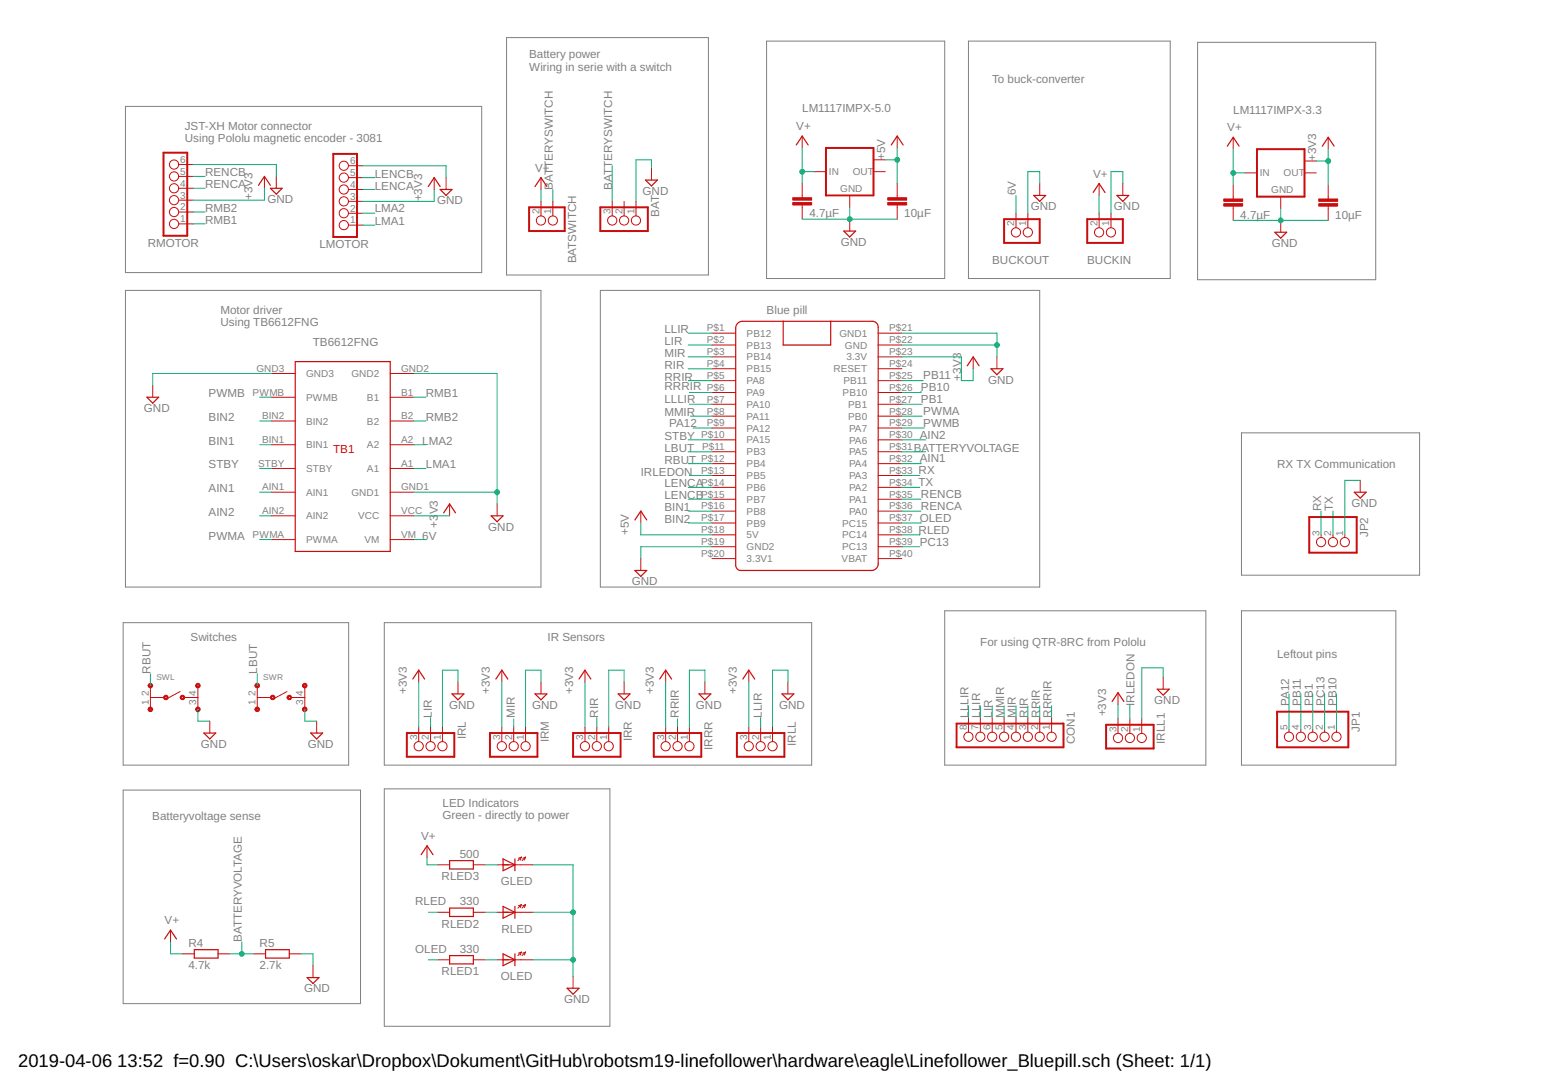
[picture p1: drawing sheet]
<svg xmlns="http://www.w3.org/2000/svg" width="297mm" height="210mm" viewBox="0 0 297 210" stroke-linecap="round" stroke-linejoin="round" font-family="sans-serif">
<g fill="none" stroke="#808080" stroke-width=".19">
<path d="M97.5 7.2h38.9v45.8h-38.9zM147.6 7.9h34.3v45.7h-34.3zM186.4 7.9h38.9v45.7h-38.9zM230.5 8.1h34.3v45.8h-34.3zM24.2 20.5h68.5v32h-68.5zM24.2 55.9h79.9v57.2h-79.9zM115.6 55.9h84.6v57.2h-84.6zM239 83.4h34.3v27.4h-34.3zM23.7 119.9h43.4v27.4h-43.4zM74 119.9h82.3v27.4h-82.3zM181.9 117.6h50.2v29.7h-50.2zM239 117.6h29.7v29.7h-29.7z"/>
<path d="M23.7 152.1h45.7v41.2h-45.7zM74 151.9h43.4v45.7h-43.4z"/>
</g>
<g fill="none" stroke="#c90d0c" stroke-width=".23">
<path d="M49.8 35.7l1.1-1.7 1.1 1.7M52 36.3h2.3l-1.1 1.1zM82.4 35.9l1.2-1.7 1.1 1.7M84.7 36.5h2.3l-1.1 1.1zM103 35.9l1.1-1.7 1.2 1.7M124.3 34.7h2.3l-1.2 1.1zM153.3 27.9l1.1-1.7 1.2 1.7M171.6 27.9l1.1-1.7 1.2 1.7M199 37.6h2.3l-1.1 1.2zM210.4 37.1l1.2-1.8 1.1 1.8M215 37.6h2.3l-1.1 1.2zM236.3 28.2l1.1-1.8 1.1 1.8"/>
<path d="M254.6 28.2l1.1-1.8 1.1 1.8M162.4 44.5h2.3l-1.1 1.1zM245.4 44.7h2.3l-1.2 1.2zM28.3 76.5h2.2l-1.1 1.1zM56.8 69.6h18.3v36.6h-18.3zM142.1 62.1l.8-.2h25l.7 .2 .4 .4 .1 .5v45.6l-.2 .5-.6 .6-.5 .2h-25.2l-.5-.2-.3-.3-.2-.5v-45.7l.2-.6zM150.8 61.9v4.5h9.1v-4.5M186.2 70.4l1.1-1.7 1.2 1.7M190.8 71h2.3l-1.2 1.2zM85.4 98.8l1.2-1.8 1.1 1.8M94.6 99.3h2.2l-1.1 1.2zM260.7 94.8h2.3l-1.1 1.1z"/>
<path d="M122.2 109.9h2.3l-1.1 1.1zM122.2 100.1l1.2-1.7 1.1 1.7M79.5 130.8l1.1-1.7 1.1 1.7M87 133.6h2.3l-1.1 1.2zM95.5 130.8l1.1-1.7 1.1 1.7M103 133.6h2.3l-1.2 1.2zM111.5 130.8l1.1-1.7 1.1 1.7M119 133.6h2.3l-1.2 1.2zM127 130.8l1.1-1.7 1.2 1.7M134.6 133.6h2.2l-1.1 1.2zM143 130.8l1.1-1.7 1.2 1.7M150.5 133.6h2.3l-1.1 1.2z"/>
<path d="M214.1 135.1l1.1-1.7 1.2 1.7M222.8 132.7h2.3l-1.2 1.2zM39.2 141.2h2.3l-1.1 1.1zM59.8 141.2h2.3l-1.1 1.1zM81.1 164.6l1.1-1.7 1.2 1.7M86.6 165.7h4.5v1.6h-4.5zM86.6 174.9h4.5v1.6h-4.5zM96.8 165.4l2.3 1.1-2.3 1.2zM96.8 174.5l2.3 1.2-2.3 1.1zM96.8 175.7h2.3M96.8 166.5h2.3M99.1 165.4v2.3"/>
<path d="M99.1 174.5v2.3M31.7 180.8l1.1-1.7 1.2 1.7M37.4 182.9h4.6v1.6h-4.6zM51.1 182.9h4.6v1.6h-4.6zM59.1 188.3h2.3l-1.1 1.1zM86.6 184h4.5v1.6h-4.5zM96.8 183.7l2.3 1.1-2.3 1.2zM96.8 184.8h2.3M99.1 183.7v2.3M109.2 190.3h2.3l-1.2 1.2z"/>
</g>
<g fill="none" stroke="#c90d0c" stroke-width=".19">
<path d="M34.4 38.5h2.8M34.4 36.3h2.8M34.4 34h2.8M34.4 31.7h2.8M50.9 34v2.3M53.2 34v2.3M67.1 38.8h2.8M67.1 36.5h2.8M67.1 34.2h2.8M67.1 31.9h2.8M83.6 34.2v2.3M85.9 34.2v2.3"/>
<path d="M104.1 34.2v2.3M104.1 38.8v2.8M106.4 38.8v2.8M117.9 38.8v2.8M120.1 38.8v2.8M122.4 38.8v2.8M125.4 32.4v2.3M154.4 26.2v2.3M154.4 35.3v2.8M154.4 39.5v2.7M156.7 33.1h2.3M163.6 37.6v2.3"/>
<path d="M168.1 33.1h2.3M168.1 30.8h2.3M172.7 26.2v2.3M172.7 35.3v2.8M172.7 39.5v2.7M200.2 35.3v2.3M211.6 35.3v2.3M216.2 35.3v2.3M237.4 26.4v2.3M237.4 35.6v2.7M237.4 39.7v2.7M239.7 33.3h2.3"/>
<path d="M246.5 37.9v2.3M251.1 33.3h2.3M251.1 31h2.3M255.7 26.4v2.3M255.7 35.6v2.7M255.7 39.7v2.7M34.4 43.1h2.8M34.4 40.8h2.8M67.1 43.3h2.8M67.1 41.1h2.8M163.6 42.2v2.3M195.6 41.1v2.8"/>
<path d="M197.9 41.1v2.8M211.6 41.1v2.8M213.9 41.1v2.8M246.5 42.4v2.3M29.4 74.2v2.3M52.3 76.5h4.5M52.3 71.9h4.5M75.1 76.5h4.6M75.1 71.9h4.6M137.1 64.2h4.5M137.1 66.4h4.5M137.1 68.7h4.5"/>
<path d="M137.1 71h4.5M137.1 73.3h4.5M137.1 75.6h4.5M137.1 77.9h4.5M169.1 64.2h4.5M169.1 66.4h4.5M169.1 68.7h4.5M169.1 71h4.5M169.1 73.3h4.5M169.1 75.6h4.5M169.1 77.9h4.5M187.3 68.7v2.3"/>
<path d="M191.9 68.7v2.3M52.3 94.8h4.5M52.3 90.2h4.5M52.3 99.3h4.5M52.3 85.6h4.5M52.3 81.1h4.5M75.1 94.8h4.6M75.1 90.2h4.6M75.1 99.3h4.6M75.1 85.6h4.6M75.1 81.1h4.6M86.6 97v2.3"/>
<path d="M95.7 97v2.3M123.4 98.4v2.3M137.1 80.1h4.5M137.1 82.4h4.5M137.1 84.7h4.5M137.1 87h4.5M137.1 89.3h4.5M137.1 91.6h4.5M137.1 93.9h4.5M137.1 96.1h4.5M137.1 98.4h4.5M169.1 80.1h4.5"/>
<path d="M169.1 82.4h4.5M169.1 84.7h4.5M169.1 87h4.5M169.1 89.3h4.5M169.1 91.6h4.5M169.1 93.9h4.5M169.1 96.1h4.5M169.1 98.4h4.5M261.9 92.5v2.3M52.3 103.9h4.5M75.1 103.9h4.6M123.4 107.6v2.3"/>
<path d="M137.1 100.7h4.5M137.1 103h4.5M137.1 105.3h4.5M137.1 107.6h4.5M169.1 100.7h4.5M169.1 103h4.5M169.1 105.3h4.5M169.1 107.6h4.5M254.3 103v.5M256.6 103v.5M258.9 103v.5M29 134.3h2.5"/>
<path d="M29 132v4.6M34.7 133.2l-2.5 1.3M35.6 134.3h2.5M38.1 132v4.6M40.4 138.9v2.3M49.5 134.3h2.5M49.5 132v4.6M55.2 133.2l-2.5 1.3M56.2 134.3h2.5M58.7 132v4.6M61 138.9v2.3M80.6 129.1v2.2"/>
<path d="M88.2 131.3v2.3M96.6 129.1v2.2M104.1 131.3v2.3M112.6 129.1v2.2M120.1 131.3v2.3M128.1 129.1v2.2M135.7 131.3v2.3M144.1 129.1v2.2M151.7 131.3v2.3M186.4 138.2v2.8M188.7 138.2v2.8M191 138.2v2.8"/>
<path d="M193.3 138.2v2.8M195.6 138.2v2.8M197.9 138.2v2.8M200.2 138.2v2.8M202.4 138.2v2.8M215.2 133.4v2.3M215.2 138.4v2.8M217.5 138.4v2.8M219.8 138.4v2.8M223.9 130.4v2.3M80.6 140v2.8M82.9 140v2.8"/>
<path d="M85.2 140v2.8M96.6 140v2.8M98.9 140v2.8M101.2 140v2.8M112.6 140v2.8M114.9 140v2.8M117.2 140v2.8M128.1 140v2.8M130.4 140v2.8M132.7 140v2.8M144.1 140v2.8M146.4 140v2.8"/>
<path d="M148.7 140v2.8M248.1 140.5v.5M250.4 140.5v.5M252.7 140.5v.5M255 140.5v.5M257.3 140.5v.5M32.8 179.1v2.3M82.2 162.9v2.3M84.3 175.7h2.3M84.3 166.5h2.3M91.1 175.7h2.3M91.1 166.5h2.3"/>
<path d="M95.7 175.7h2.3M95.7 166.5h2.3M99.1 175.7h3.5M99.1 166.5h3.5M100.4 174.2l-.7 .7M100.4 174.2l-.6 .2M100.4 174.2l-.2 .6M100.4 165.1l-.7 .6M100.4 165.1l-.6 .2M100.4 165.1l-.2 .5M101.2 174.2l-.7 .7M101.2 174.2l-.6 .2"/>
<path d="M101.2 174.2l-.3 .6M101.2 165.1l-.7 .6M101.2 165.1l-.6 .2M101.2 165.1l-.3 .5M35.1 183.7h2.3M42 183.7h2.3M48.8 183.7h2.3M55.7 183.7h2.3M60.3 186v2.3M84.3 184.8h2.3M91.1 184.8h2.3M95.7 184.8h2.3"/>
<path d="M99.1 184.8h3.5M100.4 183.3l-.7 .7M100.4 183.3l-.6 .3M100.4 183.3l-.2 .6M101.2 183.3l-.7 .7M101.2 183.3l-.6 .3M101.2 183.3l-.3 .6M110.3 188v2.3"/>
<circle cx="33.5" cy="31.7" r=".89"/>
<circle cx="33.5" cy="38.5" r=".89"/>
<circle cx="33.5" cy="36.3" r=".89"/>
<circle cx="33.5" cy="34" r=".89"/>
<circle cx="66.2" cy="36.5" r=".89"/>
<circle cx="66.2" cy="31.9" r=".89"/>
<circle cx="66.2" cy="38.8" r=".89"/>
<circle cx="66.2" cy="34.2" r=".89"/>
<circle cx="33.5" cy="43.1" r=".89"/>
<circle cx="33.5" cy="40.8" r=".89"/>
<circle cx="66.2" cy="43.3" r=".89"/>
<circle cx="66.2" cy="41.1" r=".89"/>
<circle cx="104.1" cy="42.5" r=".89"/>
<circle cx="106.4" cy="42.5" r=".89"/>
<circle cx="117.9" cy="42.5" r=".89"/>
<circle cx="120.1" cy="42.5" r=".89"/>
<circle cx="122.4" cy="42.5" r=".89"/>
<circle cx="195.6" cy="44.7" r=".89"/>
<circle cx="197.9" cy="44.7" r=".89"/>
<circle cx="211.6" cy="44.7" r=".89"/>
<circle cx="213.9" cy="44.7" r=".89"/>
<circle cx="254.3" cy="104.4" r=".89"/>
<circle cx="256.6" cy="104.4" r=".89"/>
<circle cx="258.9" cy="104.4" r=".89"/>
<circle cx="80.6" cy="143.7" r=".89"/>
<circle cx="82.9" cy="143.7" r=".89"/>
<circle cx="85.2" cy="143.7" r=".89"/>
<circle cx="96.6" cy="143.7" r=".89"/>
<circle cx="98.9" cy="143.7" r=".89"/>
<circle cx="101.2" cy="143.7" r=".89"/>
<circle cx="112.6" cy="143.7" r=".89"/>
<circle cx="114.9" cy="143.7" r=".89"/>
<circle cx="117.2" cy="143.7" r=".89"/>
<circle cx="128.1" cy="143.7" r=".89"/>
<circle cx="130.4" cy="143.7" r=".89"/>
<circle cx="132.7" cy="143.7" r=".89"/>
<circle cx="144.1" cy="143.7" r=".89"/>
<circle cx="146.4" cy="143.7" r=".89"/>
<circle cx="148.7" cy="143.7" r=".89"/>
<circle cx="186.4" cy="141.9" r=".89"/>
<circle cx="188.7" cy="141.9" r=".89"/>
<circle cx="191" cy="141.9" r=".89"/>
<circle cx="193.3" cy="141.9" r=".89"/>
<circle cx="195.6" cy="141.9" r=".89"/>
<circle cx="197.9" cy="141.9" r=".89"/>
<circle cx="200.2" cy="141.9" r=".89"/>
<circle cx="202.4" cy="141.9" r=".89"/>
<circle cx="215.2" cy="142.1" r=".89"/>
<circle cx="217.5" cy="142.1" r=".89"/>
<circle cx="219.8" cy="142.1" r=".89"/>
<circle cx="248.1" cy="141.9" r=".89"/>
<circle cx="250.4" cy="141.9" r=".89"/>
<circle cx="252.7" cy="141.9" r=".89"/>
<circle cx="255" cy="141.9" r=".89"/>
<circle cx="257.3" cy="141.9" r=".89"/>
</g>
<g fill="none" stroke="#c90d0c" stroke-width=".38">
<path d="M31.5 29.4h4.5v16h-4.5zM64.2 29.6h4.5v16h-4.5zM101.9 39.9h6.8v4.6h-6.8zM115.6 39.9h9.1v4.6h-9.1zM159 28.5h9.1v9.1h-9.1zM242 28.7h9.1v9.2h-9.1zM193.3 42.2h6.9v4.6h-6.9zM209.3 42.2h6.9v4.6h-6.9zM252 99.6h9.2v6.8h-9.2zM184.1 139.3h20.6v4.6h-20.6zM212.9 139.6h9.2v4.5h-9.2zM245.9 137.1h13.7v6.8h-13.7z"/>
<path d="M78.3 141.2h9.2v4.5h-9.2zM94.3 141.2h9.2v4.5h-9.2zM110.3 141.2h9.2v4.5h-9.2zM125.9 141.2h9.1v4.5h-9.1zM141.9 141.2h9.1v4.5h-9.1z"/>
</g>
<g fill="#c90d0c" stroke="#c90d0c" stroke-width=".19">
<path d="M52.2 134a.44 .44 0 0 1 .7 .2 .44 .44 0 0 1-.3 .6 .44 .44 0 0 1-.6-.5h.3a.22 .22 0 0 1 .3-.2 .22 .22 0 0 1 .1 .4 .22 .22 0 0 1-.4-.1l-.3-.1z" fill-rule="evenodd"/>
<path d="M58.3 131.8a.44 .44 0 0 1 .7-.1 .44 .44 0 0 1-.2 .7 .44 .44 0 0 1-.6-.4h.3a.21 .21 0 0 1 .2-.2 .21 .21 0 0 1 .1 .4 .21 .21 0 0 1-.3-.1l-.3-.1z" fill-rule="evenodd"/>
<path d="M55.3 134.1a.43 .43 0 0 1 .7-.1 .43 .43 0 0 1-.1 .7 .43 .43 0 0 1-.6-.4h.2a.21 .21 0 0 1 .2-.2 .21 .21 0 0 1 .2 .3 .21 .21 0 0 1-.3 .1l-.1-.2h-.2z" fill-rule="evenodd"/>
<path d="M58.4 136.2a.44 .44 0 0 1 .7 .2 .44 .44 0 0 1-.3 .6 .44 .44 0 0 1-.6-.4h.3a.21 .21 0 0 1 .2-.2 .21 .21 0 0 1 .1 .3 .21 .21 0 0 1-.3 0l-.3-.1z" fill-rule="evenodd"/>
<path d="M49.3 131.7a.44 .44 0 0 1 .6 .2 .44 .44 0 0 1-.3 .6 .44 .44 0 0 1-.5-.5h.2a.21 .21 0 0 1 .3-.2 .21 .21 0 0 1 .1 .4 .21 .21 0 0 1-.4-.1l-.2-.1z" fill-rule="evenodd"/>
<path d="M49.3 136.2a.44 .44 0 0 1 .6 .2 .44 .44 0 0 1-.3 .6 .44 .44 0 0 1-.5-.4h.2a.21 .21 0 0 1 .3-.2 .21 .21 0 0 1 .1 .3 .21 .21 0 0 1-.4 0l-.2-.1z" fill-rule="evenodd"/>
<path d="M31.5 134.1a.43 .43 0 0 1 .7-.1 .43 .43 0 0 1-.1 .7 .43 .43 0 0 1-.6-.4h.2a.21 .21 0 0 1 .2-.2 .21 .21 0 0 1 .2 .3 .21 .21 0 0 1-.3 .1l-.1-.2h-.2z" fill-rule="evenodd"/>
<path d="M37.8 131.7a.44 .44 0 0 1 .7 .2 .44 .44 0 0 1-.3 .6 .44 .44 0 0 1-.5-.5h.2a.21 .21 0 0 1 .3-.2 .21 .21 0 0 1 0 .4 .21 .21 0 0 1-.3-.1l-.2-.1z" fill-rule="evenodd"/>
<path d="M34.7 134.1a.44 .44 0 0 1 .7-.1 .44 .44 0 0 1-.1 .7 .44 .44 0 0 1-.6-.4h.2a.21 .21 0 0 1 .3-.2 .21 .21 0 0 1 .1 .4 .21 .21 0 0 1-.4-.1l-.2-.1z" fill-rule="evenodd"/>
<path d="M37.8 136.2a.44 .44 0 0 1 .7 .2 .44 .44 0 0 1-.3 .6 .44 .44 0 0 1-.5-.4h.2a.21 .21 0 0 1 .3-.2 .21 .21 0 0 1 0 .3 .21 .21 0 0 1-.3 0l-.2-.1z" fill-rule="evenodd"/>
<path d="M28.7 131.7a.44 .44 0 0 1 .7 .2 .44 .44 0 0 1-.4 .6 .44 .44 0 0 1-.5-.5h.2a.21 .21 0 0 1 .3-.2 .21 .21 0 0 1 .1 .4 .21 .21 0 0 1-.3-.1l-.3-.1z" fill-rule="evenodd"/>
<path d="M28.7 136.2a.44 .44 0 0 1 .7 .2 .44 .44 0 0 1-.3 .6 .44 .44 0 0 1-.6-.4h.2a.21 .21 0 0 1 .3-.2 .21 .21 0 0 1 .1 .3 .21 .21 0 0 1-.3 0l-.3-.1z" fill-rule="evenodd"/>
</g>
<g fill="#c90d0c" stroke="#c90d0c" stroke-width=".19">
<path d="M170.9 39h3.6v.5h-3.6z"/>
<path d="M170.9 38.1h3.6v.4h-3.6z"/>
<path d="M152.6 39h3.7v.5h-3.7z"/>
<path d="M152.6 38.1h3.7v.4h-3.7z"/>
<path d="M253.9 39.2h3.6v.5h-3.6z"/>
<path d="M253.9 38.3h3.6v.5h-3.6z"/>
<path d="M235.6 39.2h3.6v.5h-3.6z"/>
<path d="M235.6 38.3h3.6v.5h-3.6z"/>
</g>
<g fill="none" stroke="#0dab76" stroke-width=".19">
<path d="M37.2 31.7h16v2.3M37.2 34h2.3M37.2 36.3h2.3M50.9 36.3v2.2h-13.7M69.9 31.9h16v2.3M69.9 34.2h2.3M69.9 36.5h2.3M83.6 36.5v2.3h-13.7M104.1 36.5v2.3M106.4 36.5v2.3M117.9 31.9v6.9M125.4 32.4v-1.6h-3v8"/>
<path d="M154.4 33.1h2.3M154.4 28.5v6.8M163.6 39.9v2.3M170.4 30.8h2.3M172.7 28.5v6.8M195.6 37.6v3.5M200.2 35.3v-2.2h-2.3v8M211.6 37.6v3.5M216.2 35.3v-2.2h-2.3v8M237.4 33.3h2.3M237.4 28.7v6.9M253.4 31h2.3"/>
<path d="M255.7 28.7v6.9M37.2 40.8h2.3M37.2 43.1h2.3M69.9 43.3h2.3M69.9 41.1h2.3M154.4 42.2h18.3M237.4 42.4h18.3M246.5 40.2v2.2M50 76.5h2.3M52.3 71.9h-22.9v2.3M79.7 71.9h16v25.1M79.7 76.5h2.3"/>
<path d="M132.5 64.2h4.6M132.5 66.4h4.6M132.5 71h4.6M132.5 68.7h4.6M132.5 73.3h4.6M132.7 75.6h4.4M132.7 77.9h4.4M173.6 64.2h18.3v4.5M173.6 66.4h18.3M173.6 68.7h11.5v4.6h2.2v-2.3M173.6 73.3h4.1M173.6 77.9h3.9"/>
<path d="M177.3 75.4v.2h-3.7M50 94.8h2.3M50 90.2h2.3M50 81.1h2.3M50 99.3h2.3M50 85.6h2.3M79.7 94.8h16M79.7 90.2h2.3M79.7 81.1h2.3M79.7 99.3h6.9M79.7 85.6h2.3M132.5 96.1h4.6"/>
<path d="M132.5 93.9h4.6M132.5 98.4h4.6M132.5 84.7h4.6M132.5 89.3h4.6M132.5 87h4.6M132.7 91.6h4.4M132.9 80.1h4.2M133.4 82.4h3.7M173.6 96.1h3.7M173.6 93.9h3.5M173.6 98.4h3.7M173.6 80.1h3.9"/>
<path d="M173.6 84.7h4.6M173.6 82.4h4.4M173.6 87h4.6M173.6 91.6h3.5M177.3 89.1v.2h-3.7M254.3 98.4v4.6M256.6 98.4v4.6M261.9 92.5h-3v10.5M50 103.9h2.3M79.7 103.9h2.3M123.4 100.7v2.3h13.7M132.5 100.7h4.6"/>
<path d="M137.1 105.3h-13.7v2.3M173.6 105.3h3.5M177.1 102.8v.2h-3.5M177.3 100.5v.2h-3.7M29 129.8v2.2M38.1 136.6v2.3h2.3M49.5 129.8v2.2M58.7 136.6v2.3h2.3M80.6 131.3v8.7M82.9 138.2v1.8M88.2 131.3v-2.2h-3v10.9M96.6 131.3v8.7"/>
<path d="M98.9 138.4v1.6M104.1 131.3v-2.2h-2.9v10.9M112.6 131.3v8.7M114.9 138.2v1.8M120.1 131.3v-2.2h-2.9v10.9M128.1 131.3v8.7M130.4 138.4v1.6M135.7 131.3v-2.2h-3v10.9M144.1 131.3v8.7M146.4 138.2v1.8M151.7 131.3v-2.2h-3v10.9M186.4 135.9v2.3"/>
<path d="M188.7 135.9v2.3M191 135.9v2.3M193.3 135.9v2.3M195.6 135.9v2.3M197.9 135.9v2.3M200.2 135.9v2.3M202.4 135.9v2.3M215.2 135.7v2.7M217.5 135.7v2.7M223.9 130.4v-1.8h-4.1v9.8M248.1 133.6v6.9M250.4 133.6v6.9"/>
<path d="M252.7 133.6v6.9M255 133.6v6.9M257.3 133.6v6.9M82.2 165.2v1.3h2.1M82.4 175.7h1.9M93.4 166.5h2.3M93.4 175.7h2.3M102.6 166.5h7.7v21.5M102.6 175.7h7.7M32.8 181.4v2.3h2.3M44.3 183.7h4.5M46.5 181.4v2.3"/>
<path d="M58 183.7h2.3v2.3M82.4 184.8h1.9M93.4 184.8h2.3M102.6 184.8h7.7"/>
</g>
<g fill="#0dab76" stroke="#0dab76" stroke-width=".19">
<circle cx="95.7" cy="94.8" r=".47"/>
<circle cx="110.3" cy="175.7" r=".47"/>
<circle cx="110.3" cy="184.8" r=".47"/>
<circle cx="191.9" cy="66.4" r=".47"/>
<circle cx="163.6" cy="42.2" r=".47"/>
<circle cx="246.5" cy="42.4" r=".47"/>
<circle cx="172.7" cy="30.8" r=".47"/>
<circle cx="154.4" cy="33.1" r=".47"/>
<circle cx="237.4" cy="33.3" r=".47"/>
<circle cx="46.5" cy="183.7" r=".47"/>
<circle cx="255.7" cy="31" r=".47"/>
</g>
<g font-size="3.5">
<text x="3.5" y="205.4">2019-04-06</text>
<text x="22.6" y="205.4">13:52 f=0.90 C:\Users\oskar\Dropbox\Dokument\GitHub\robotsm19-linefollower\hardware\eagle\Linefollower_Bluepill.sch (Sheet: 1/1)</text>
</g>
<g font-size="2.2" fill="#808080">
<text x="101.9" y="11.2">Battery power</text>
<text x="101.9" y="13.6">Wiring in serie with a switch</text>
<text x="191" y="15.9">To buck-converter</text>
<text x="154.4" y="21.6">LM1117IMPX-5.0</text>
<text x="237.4" y="21.9">LM1117IMPX-3.3</text>
<text x="35.6" y="25">JST-XH Motor connector</text>
<text x="35.6" y="27.4">Using Pololu magnetic encoder - 3081</text>
<text x="153.3" y="25.1">V+</text>
<text x="236.3" y="25.3">V+</text>
<text x="39.5" y="34">RENCB</text>
<text x="72.2" y="34.2">LENCB</text>
<text x="103" y="33.1">V+</text>
<text x="170.4" y="30.8" transform="rotate(-90 170.4 30.8)">+5V</text>
<text x="210.4" y="34.2">V+</text>
<text x="253.4" y="31" transform="rotate(-90 253.4 31)">+3V3</text>
<text x="39.5" y="36.3">RENCA</text>
<text x="39.5" y="40.8">RMB2</text>
<text x="48.6" y="38.6" transform="rotate(-90 48.6 38.6)">+3V3</text>
<text x="51.5" y="39.1">GND</text>
<text x="72.2" y="36.5">LENCA</text>
<text x="72.2" y="40.8">LMA2</text>
<text x="81.3" y="38.8" transform="rotate(-90 81.3 38.8)">+3V3</text>
<text x="84.2" y="39.4">GND</text>
<text x="106.4" y="36.5" transform="rotate(-90 106.4 36.5)">BATTERYSWITCH</text>
<text x="117.9" y="36.5" transform="rotate(-90 117.9 36.5)">BATTERYSWITCH</text>
<text x="123.7" y="37.5">GND</text>
<text x="126.9" y="41.8" transform="rotate(-90 126.9 41.8)">BAT</text>
<text x="155.8" y="41.9">4.7µF</text>
<text x="174.1" y="41.9">10µF</text>
<text x="195.6" y="37.6" transform="rotate(-90 195.6 37.6)">6V</text>
<text x="198.4" y="40.5">GND</text>
<text x="214.4" y="40.5">GND</text>
<text x="28.4" y="47.6">RMOTOR</text>
<text x="39.5" y="43.1">RMB1</text>
<text x="61.5" y="47.8">LMOTOR</text>
<text x="72.2" y="43.3">LMA1</text>
<text x="161.9" y="47.3">GND</text>
<text x="238.8" y="42.1">4.7µF</text>
<text x="244.8" y="47.6">GND</text>
<text x="257.1" y="42.1">10µF</text>
<text x="110.9" y="50.7" transform="rotate(-90 110.9 50.7)">BATSWITCH</text>
<text x="191" y="50.8">BUCKOUT</text>
<text x="209.3" y="50.8">BUCKIN</text>
<text x="42.4" y="60.4">Motor driver</text>
<text x="42.4" y="62.8">Using TB6612FNG</text>
<text x="127.9" y="64.1">LLIR</text>
<text x="147.6" y="60.5">Blue pill</text>
<text x="60.2" y="66.7">TB6612FNG</text>
<text x="127.9" y="66.4">LIR</text>
<text x="127.9" y="71">RIR</text>
<text x="127.9" y="68.7">MIR</text>
<text x="40.2" y="76.5">PWMB</text>
<text x="82" y="76.5">RMB1</text>
<text x="127.9" y="73.3">RRIR</text>
<text x="127.9" y="75.1">RRRIR</text>
<text x="127.9" y="77.6">LLLIR</text>
<text x="177.3" y="75.3">PB10</text>
<text x="177.3" y="77.6">PB1</text>
<text x="177.7" y="73.1">PB11</text>
<text x="185.1" y="73.3" transform="rotate(-90 185.1 73.3)">+3V3</text>
<text x="190.2" y="73.9">GND</text>
<text x="27.7" y="79.3">GND</text>
<text x="40.2" y="81.1">BIN2</text>
<text x="82" y="81.1">RMB2</text>
<text x="127.9" y="80.1">MMIR</text>
<text x="128.8" y="82.2">PA12</text>
<text x="177.7" y="79.9">PWMA</text>
<text x="177.7" y="82.2">PWMB</text>
<text x="40.2" y="85.6">BIN1</text>
<text x="81.3" y="85.6">LMA2</text>
<text x="127.9" y="84.7">STBY</text>
<text x="127.9" y="87">LBUT</text>
<text x="127.9" y="89.3">RBUT</text>
<text x="175.9" y="87">BATTERYVOLTAGE</text>
<text x="177.1" y="84.5">AIN2</text>
<text x="177.1" y="89.1">AIN1</text>
<text x="40.2" y="94.8">AIN1</text>
<text x="40.2" y="90.2">STBY</text>
<text x="82" y="90.2">LMA1</text>
<text x="123.3" y="91.6">IRLEDON</text>
<text x="127.9" y="93.9">LENCA</text>
<text x="176.8" y="93.6">TX</text>
<text x="176.8" y="91.3">RX</text>
<text x="177.3" y="95.9">RENCB</text>
<text x="245.9" y="90.2">RX TX Communication</text>
<text x="40.2" y="99.3">AIN2</text>
<text x="84.3" y="101.6" transform="rotate(-90 84.3 101.6)">+3</text>
<text x="84.3" y="99.1" transform="rotate(-90 84.3 99.1)">V3</text>
<text x="127.9" y="96.1">LENCB</text>
<text x="127.9" y="98.4">BIN1</text>
<text x="127.9" y="100.7">BIN2</text>
<text x="177.1" y="100.5">OLED</text>
<text x="177.3" y="98.2">RENCA</text>
<text x="254.3" y="98.4" transform="rotate(-90 254.3 98.4)">RX</text>
<text x="256.6" y="98.4" transform="rotate(-90 256.6 98.4)">TX</text>
<text x="260.1" y="97.6">GND</text>
<text x="40.2" y="103.9">PWMA</text>
<text x="81.3" y="103.9">6V</text>
<text x="94" y="102.2">GND</text>
<text x="121.1" y="103" transform="rotate(-90 121.1 103)">+5V</text>
<text x="176.8" y="102.8">RLED</text>
<text x="177.1" y="105.1">PC13</text>
<text x="263.4" y="103.4" transform="rotate(-90 263.4 103.4)">JP2</text>
<text x="121.6" y="112.7">GND</text>
<text x="36.7" y="123.4">Switches</text>
<text x="105.4" y="123.4">IR Sensors</text>
<text x="188.7" y="124.5">For using QTR-8RC from Pololu</text>
<text x="29" y="129.7" transform="rotate(-90 29 129.7)">RBUT</text>
<text x="49.5" y="129.7" transform="rotate(-90 49.5 129.7)">LBUT</text>
<text x="245.9" y="126.8">Leftout pins</text>
<text x="78.3" y="133.6" transform="rotate(-90 78.3 133.6)">+3V3</text>
<text x="86.4" y="136.5">GND</text>
<text x="94.3" y="133.6" transform="rotate(-90 94.3 133.6)">+3V3</text>
<text x="102.4" y="136.5">GND</text>
<text x="110.3" y="133.6" transform="rotate(-90 110.3 133.6)">+3V3</text>
<text x="118.4" y="136.5">GND</text>
<text x="125.9" y="133.6" transform="rotate(-90 125.9 133.6)">+3V3</text>
<text x="134" y="136.5">GND</text>
<text x="141.9" y="133.6" transform="rotate(-90 141.9 133.6)">+3V3</text>
<text x="150" y="136.5">GND</text>
<text x="212.9" y="138" transform="rotate(-90 212.9 138)">+3V3</text>
<text x="218.4" y="135.9" transform="rotate(-90 218.4 135.9)">IRLEDON</text>
<text x="222.2" y="135.6">GND</text>
<text x="248.1" y="135.9" transform="rotate(-90 248.1 135.9)">PA12</text>
<text x="250.4" y="135.9" transform="rotate(-90 250.4 135.9)">PB11</text>
<text x="252.7" y="135.9" transform="rotate(-90 252.7 135.9)">PB1</text>
<text x="255" y="135.9" transform="rotate(-90 255 135.9)">PC13</text>
<text x="257.3" y="135.9" transform="rotate(-90 257.3 135.9)">PB10</text>
<text x="83.1" y="138.2" transform="rotate(-90 83.1 138.2)">LIR</text>
<text x="89.6" y="142.4" transform="rotate(-90 89.6 142.4)">IRL</text>
<text x="99.1" y="138.2" transform="rotate(-90 99.1 138.2)">MIR</text>
<text x="105.6" y="143" transform="rotate(-90 105.6 143)">IRM</text>
<text x="115.1" y="138.2" transform="rotate(-90 115.1 138.2)">RIR</text>
<text x="121.6" y="142.8" transform="rotate(-90 121.6 142.8)">IRR</text>
<text x="130.7" y="138.2" transform="rotate(-90 130.7 138.2)">RRIR</text>
<text x="146.7" y="138.2" transform="rotate(-90 146.7 138.2)">LLIR</text>
<text x="153.2" y="143.6" transform="rotate(-90 153.2 143.6)">IRLL</text>
<text x="186.4" y="138.2" transform="rotate(-90 186.4 138.2)">LLLIR</text>
<text x="188.7" y="138.2" transform="rotate(-90 188.7 138.2)">LLIR</text>
<text x="191" y="138.2" transform="rotate(-90 191 138.2)">LIR</text>
<text x="193.3" y="138.2" transform="rotate(-90 193.3 138.2)">MMIR</text>
<text x="195.6" y="138.2" transform="rotate(-90 195.6 138.2)">MIR</text>
<text x="197.9" y="138.2" transform="rotate(-90 197.9 138.2)">RIR</text>
<text x="200.1" y="138.2" transform="rotate(-90 200.1 138.2)">RRIR</text>
<text x="202.4" y="138.2" transform="rotate(-90 202.4 138.2)">RRRIR</text>
<text x="206.9" y="143.3" transform="rotate(-90 206.9 143.3)">CON1</text>
<text x="224.3" y="143.3" transform="rotate(-90 224.3 143.3)">IRLL1</text>
<text x="261.8" y="140.9" transform="rotate(-90 261.8 140.9)">JP1</text>
<text x="38.7" y="144">GND</text>
<text x="59.2" y="144">GND</text>
<text x="137.2" y="144.4" transform="rotate(-90 137.2 144.4)">IRRR</text>
<text x="85.2" y="155.3">LED Indicators</text>
<text x="29.3" y="157.9">Batteryvoltage sense</text>
<text x="81.1" y="161.7">V+</text>
<text x="85.2" y="157.7">Green - directly to power</text>
<text x="88.5" y="165.2">500</text>
<text x="85" y="169.5">RLED3</text>
<text x="96.4" y="170.4">GLED</text>
<text x="31.7" y="178">V+</text>
<text x="79.9" y="174.3">RLED</text>
<text x="85" y="178.6">RLED2</text>
<text x="88.5" y="174.3">330</text>
<text x="96.5" y="179.6">RLED</text>
<text x="36.3" y="182.3">R4</text>
<text x="46.6" y="181.4" transform="rotate(-90 46.6 181.4)">BATTERYVOLTAGE</text>
<text x="50" y="182.3">R5</text>
<text x="79.9" y="183.5">OLED</text>
<text x="88.5" y="183.5">330</text>
<text x="36.3" y="186.7">4.7k</text>
<text x="50" y="186.7">2.7k</text>
<text x="58.6" y="191.1">GND</text>
<text x="85" y="187.8">RLED1</text>
<text x="96.4" y="188.7">OLED</text>
<text x="108.6" y="193.2">GND</text>
</g>
<text font-size="2.2" fill="#c90d0c" x="64.2" y="87.2">TB1</text>
<g font-size="1.9" fill="#808080">
<text x="34.7" y="35.9">4</text>
<text x="34.7" y="33.7">5</text>
<text x="34.7" y="31.4">6</text>
<text x="67.4" y="33.9">5</text>
<text x="67.4" y="31.6">6</text>
<text x="159.6" y="33.6">IN</text>
<text x="164.1" y="33.6">OUT</text>
<text x="242.5" y="33.9">IN</text>
<text x="247.1" y="33.9">OUT</text>
<text x="34.7" y="40.5">2</text>
<text x="34.7" y="38.2">3</text>
<text x="67.4" y="40.7">2</text>
<text x="67.4" y="38.5">3</text>
<text x="67.4" y="36.2">4</text>
<text x="103.8" y="41.2" transform="rotate(-90 103.8 41.2)">2</text>
<text x="106.1" y="41.2" transform="rotate(-90 106.1 41.2)">1</text>
<text x="117.5" y="41.2" transform="rotate(-90 117.5 41.2)">3</text>
<text x="119.8" y="41.2" transform="rotate(-90 119.8 41.2)">2</text>
<text x="122.1" y="41.2" transform="rotate(-90 122.1 41.2)">1</text>
<text x="161.7" y="37">GND</text>
<text x="244.7" y="37.2">GND</text>
<text x="34.7" y="42.8">1</text>
<text x="67.4" y="43">1</text>
<text x="195.3" y="43.5" transform="rotate(-90 195.3 43.5)">2</text>
<text x="197.5" y="43.5" transform="rotate(-90 197.5 43.5)">1</text>
<text x="211.3" y="43.5" transform="rotate(-90 211.3 43.5)">2</text>
<text x="213.5" y="43.5" transform="rotate(-90 213.5 43.5)">1</text>
<text x="136.1" y="63.8">P$1</text>
<text x="143.7" y="64.8">PB12</text>
<text x="161.6" y="64.8">GND1</text>
<text x="171.2" y="63.8">P$21</text>
<text x="49.4" y="71.6">GND3</text>
<text x="77.2" y="71.6">GND2</text>
<text x="136.1" y="66.1">P$2</text>
<text x="136.1" y="68.4">P$3</text>
<text x="136.1" y="70.7">P$4</text>
<text x="143.7" y="67.1">PB13</text>
<text x="143.7" y="69.4">PB14</text>
<text x="143.7" y="71.7">PB15</text>
<text x="160.5" y="71.7">RESET</text>
<text x="162.7" y="67.1">GND</text>
<text x="163" y="69.4">3.3V</text>
<text x="171.2" y="66.1">P$22</text>
<text x="171.2" y="68.4">P$23</text>
<text x="171.2" y="70.7">P$24</text>
<text x="48.6" y="76.2">PWMB</text>
<text x="58.9" y="77.2">PWMB</text>
<text x="58.9" y="72.6">GND3</text>
<text x="67.6" y="72.6">GND2</text>
<text x="70.6" y="77.2">B1</text>
<text x="77.2" y="76.2">B1</text>
<text x="136.1" y="73">P$5</text>
<text x="136.1" y="75.3">P$6</text>
<text x="136.1" y="77.5">P$7</text>
<text x="143.7" y="74">PA8</text>
<text x="143.7" y="76.3">PA9</text>
<text x="162.2" y="76.3">PB10</text>
<text x="162.4" y="74">PB11</text>
<text x="171.2" y="73">P$25</text>
<text x="171.2" y="75.3">P$26</text>
<text x="171.2" y="77.5">P$27</text>
<text x="50.4" y="80.7">BIN2</text>
<text x="58.9" y="81.7">BIN2</text>
<text x="70.6" y="81.8">B2</text>
<text x="77.2" y="80.7">B2</text>
<text x="136.1" y="79.8">P$8</text>
<text x="136.1" y="82.1">P$9</text>
<text x="143.7" y="78.5">PA10</text>
<text x="143.7" y="80.8">PA11</text>
<text x="143.7" y="83.1">PA12</text>
<text x="163.3" y="78.6">PB1</text>
<text x="163.3" y="80.8">PB0</text>
<text x="163.4" y="83.1">PA7</text>
<text x="171.2" y="79.8">P$28</text>
<text x="171.2" y="82.1">P$29</text>
<text x="49.7" y="89.9">STBY</text>
<text x="50.4" y="85.3">BIN1</text>
<text x="58.9" y="86.3">BIN1</text>
<text x="70.6" y="86.3">A2</text>
<text x="77.2" y="89.9">A1</text>
<text x="77.2" y="85.3">A2</text>
<text x="135" y="84.4">P$10</text>
<text x="135" y="89">P$12</text>
<text x="135.1" y="86.7">P$11</text>
<text x="143.7" y="85.4">PA15</text>
<text x="143.7" y="87.7">PB3</text>
<text x="143.7" y="90">PB4</text>
<text x="163.4" y="85.4">PA6</text>
<text x="163.4" y="87.7">PA5</text>
<text x="163.4" y="90">PA4</text>
<text x="171.2" y="84.4">P$30</text>
<text x="171.2" y="86.7">P$31</text>
<text x="171.2" y="89">P$32</text>
<text x="50.4" y="94.5">AIN1</text>
<text x="58.9" y="90.9">STBY</text>
<text x="58.9" y="95.5">AIN1</text>
<text x="67.6" y="95.5">GND1</text>
<text x="70.6" y="90.9">A1</text>
<text x="77.2" y="94.5">GND1</text>
<text x="135" y="91.3">P$13</text>
<text x="135" y="93.5">P$14</text>
<text x="135" y="95.8">P$15</text>
<text x="143.7" y="92.3">PB5</text>
<text x="143.7" y="94.5">PB6</text>
<text x="163.4" y="92.3">PA3</text>
<text x="163.4" y="94.6">PA2</text>
<text x="171.2" y="91.3">P$33</text>
<text x="171.2" y="93.5">P$34</text>
<text x="171.2" y="95.8">P$35</text>
<text x="50.4" y="99">AIN2</text>
<text x="58.9" y="100">AIN2</text>
<text x="68.9" y="100">VCC</text>
<text x="77.2" y="99">VCC</text>
<text x="135" y="98.1">P$16</text>
<text x="135" y="100.4">P$17</text>
<text x="143.7" y="96.8">PB7</text>
<text x="143.7" y="99.1">PB8</text>
<text x="143.7" y="101.4">PB9</text>
<text x="162.1" y="101.4">PC15</text>
<text x="163.4" y="96.8">PA1</text>
<text x="163.4" y="99.1">PA0</text>
<text x="171.2" y="98.1">P$36</text>
<text x="171.2" y="100.4">P$37</text>
<text x="48.6" y="103.6">PWMA</text>
<text x="58.9" y="104.6">PWMA</text>
<text x="70.1" y="104.6">VM</text>
<text x="77.2" y="103.6">VM</text>
<text x="135" y="102.7">P$18</text>
<text x="135" y="105">P$19</text>
<text x="135" y="107.3">P$20</text>
<text x="143.7" y="103.7">5V</text>
<text x="143.7" y="106">GND2</text>
<text x="162.1" y="103.7">PC14</text>
<text x="162.1" y="106">PC13</text>
<text x="171.2" y="102.7">P$38</text>
<text x="171.2" y="105">P$39</text>
<text x="171.2" y="107.3">P$40</text>
<text x="254" y="103.2" transform="rotate(-90 254 103.2)">3</text>
<text x="256.3" y="103.2" transform="rotate(-90 256.3 103.2)">2</text>
<text x="258.6" y="103.2" transform="rotate(-90 258.6 103.2)">1</text>
<text x="143.7" y="108.3">3.3V1</text>
<text x="162" y="108.3">VBAT</text>
<text x="28.6" y="135.7" transform="rotate(-90 28.6 135.7)">1</text>
<text x="28.6" y="134" transform="rotate(-90 28.6 134)">2</text>
<text x="37.8" y="135.7" transform="rotate(-90 37.8 135.7)">3</text>
<text x="37.8" y="134" transform="rotate(-90 37.8 134)">4</text>
<text x="49.2" y="135.7" transform="rotate(-90 49.2 135.7)">1</text>
<text x="49.2" y="134" transform="rotate(-90 49.2 134)">2</text>
<text x="58.3" y="135.7" transform="rotate(-90 58.3 135.7)">3</text>
<text x="58.3" y="134" transform="rotate(-90 58.3 134)">4</text>
<text x="80.3" y="142.5" transform="rotate(-90 80.3 142.5)">3</text>
<text x="82.6" y="142.5" transform="rotate(-90 82.6 142.5)">2</text>
<text x="84.9" y="142.5" transform="rotate(-90 84.9 142.5)">1</text>
<text x="96.3" y="142.5" transform="rotate(-90 96.3 142.5)">3</text>
<text x="98.6" y="142.5" transform="rotate(-90 98.6 142.5)">2</text>
<text x="100.9" y="142.5" transform="rotate(-90 100.9 142.5)">1</text>
<text x="112.3" y="142.5" transform="rotate(-90 112.3 142.5)">3</text>
<text x="114.6" y="142.5" transform="rotate(-90 114.6 142.5)">2</text>
<text x="116.9" y="142.5" transform="rotate(-90 116.9 142.5)">1</text>
<text x="127.8" y="142.5" transform="rotate(-90 127.8 142.5)">3</text>
<text x="130.1" y="142.5" transform="rotate(-90 130.1 142.5)">2</text>
<text x="132.4" y="142.5" transform="rotate(-90 132.4 142.5)">1</text>
<text x="143.8" y="142.5" transform="rotate(-90 143.8 142.5)">3</text>
<text x="146.1" y="142.5" transform="rotate(-90 146.1 142.5)">2</text>
<text x="148.4" y="142.5" transform="rotate(-90 148.4 142.5)">1</text>
<text x="186.1" y="140.7" transform="rotate(-90 186.1 140.7)">8</text>
<text x="188.4" y="140.7" transform="rotate(-90 188.4 140.7)">7</text>
<text x="190.7" y="140.7" transform="rotate(-90 190.7 140.7)">6</text>
<text x="193" y="140.7" transform="rotate(-90 193 140.7)">5</text>
<text x="195.3" y="140.7" transform="rotate(-90 195.3 140.7)">4</text>
<text x="197.5" y="140.7" transform="rotate(-90 197.5 140.7)">3</text>
<text x="199.8" y="140.7" transform="rotate(-90 199.8 140.7)">2</text>
<text x="202.1" y="140.7" transform="rotate(-90 202.1 140.7)">1</text>
<text x="214.9" y="140.9" transform="rotate(-90 214.9 140.9)">3</text>
<text x="217.2" y="140.9" transform="rotate(-90 217.2 140.9)">2</text>
<text x="219.5" y="140.9" transform="rotate(-90 219.5 140.9)">1</text>
<text x="247.8" y="140.7" transform="rotate(-90 247.8 140.7)">5</text>
<text x="250.1" y="140.7" transform="rotate(-90 250.1 140.7)">4</text>
<text x="252.4" y="140.7" transform="rotate(-90 252.4 140.7)">3</text>
<text x="254.7" y="140.7" transform="rotate(-90 254.7 140.7)">2</text>
<text x="257" y="140.7" transform="rotate(-90 257 140.7)">1</text>
</g>
<g font-size="1.6" fill="#808080">
<text x="30.1" y="130.9">SWL</text>
<text x="50.7" y="130.9">SWR</text>
</g>
</svg>
